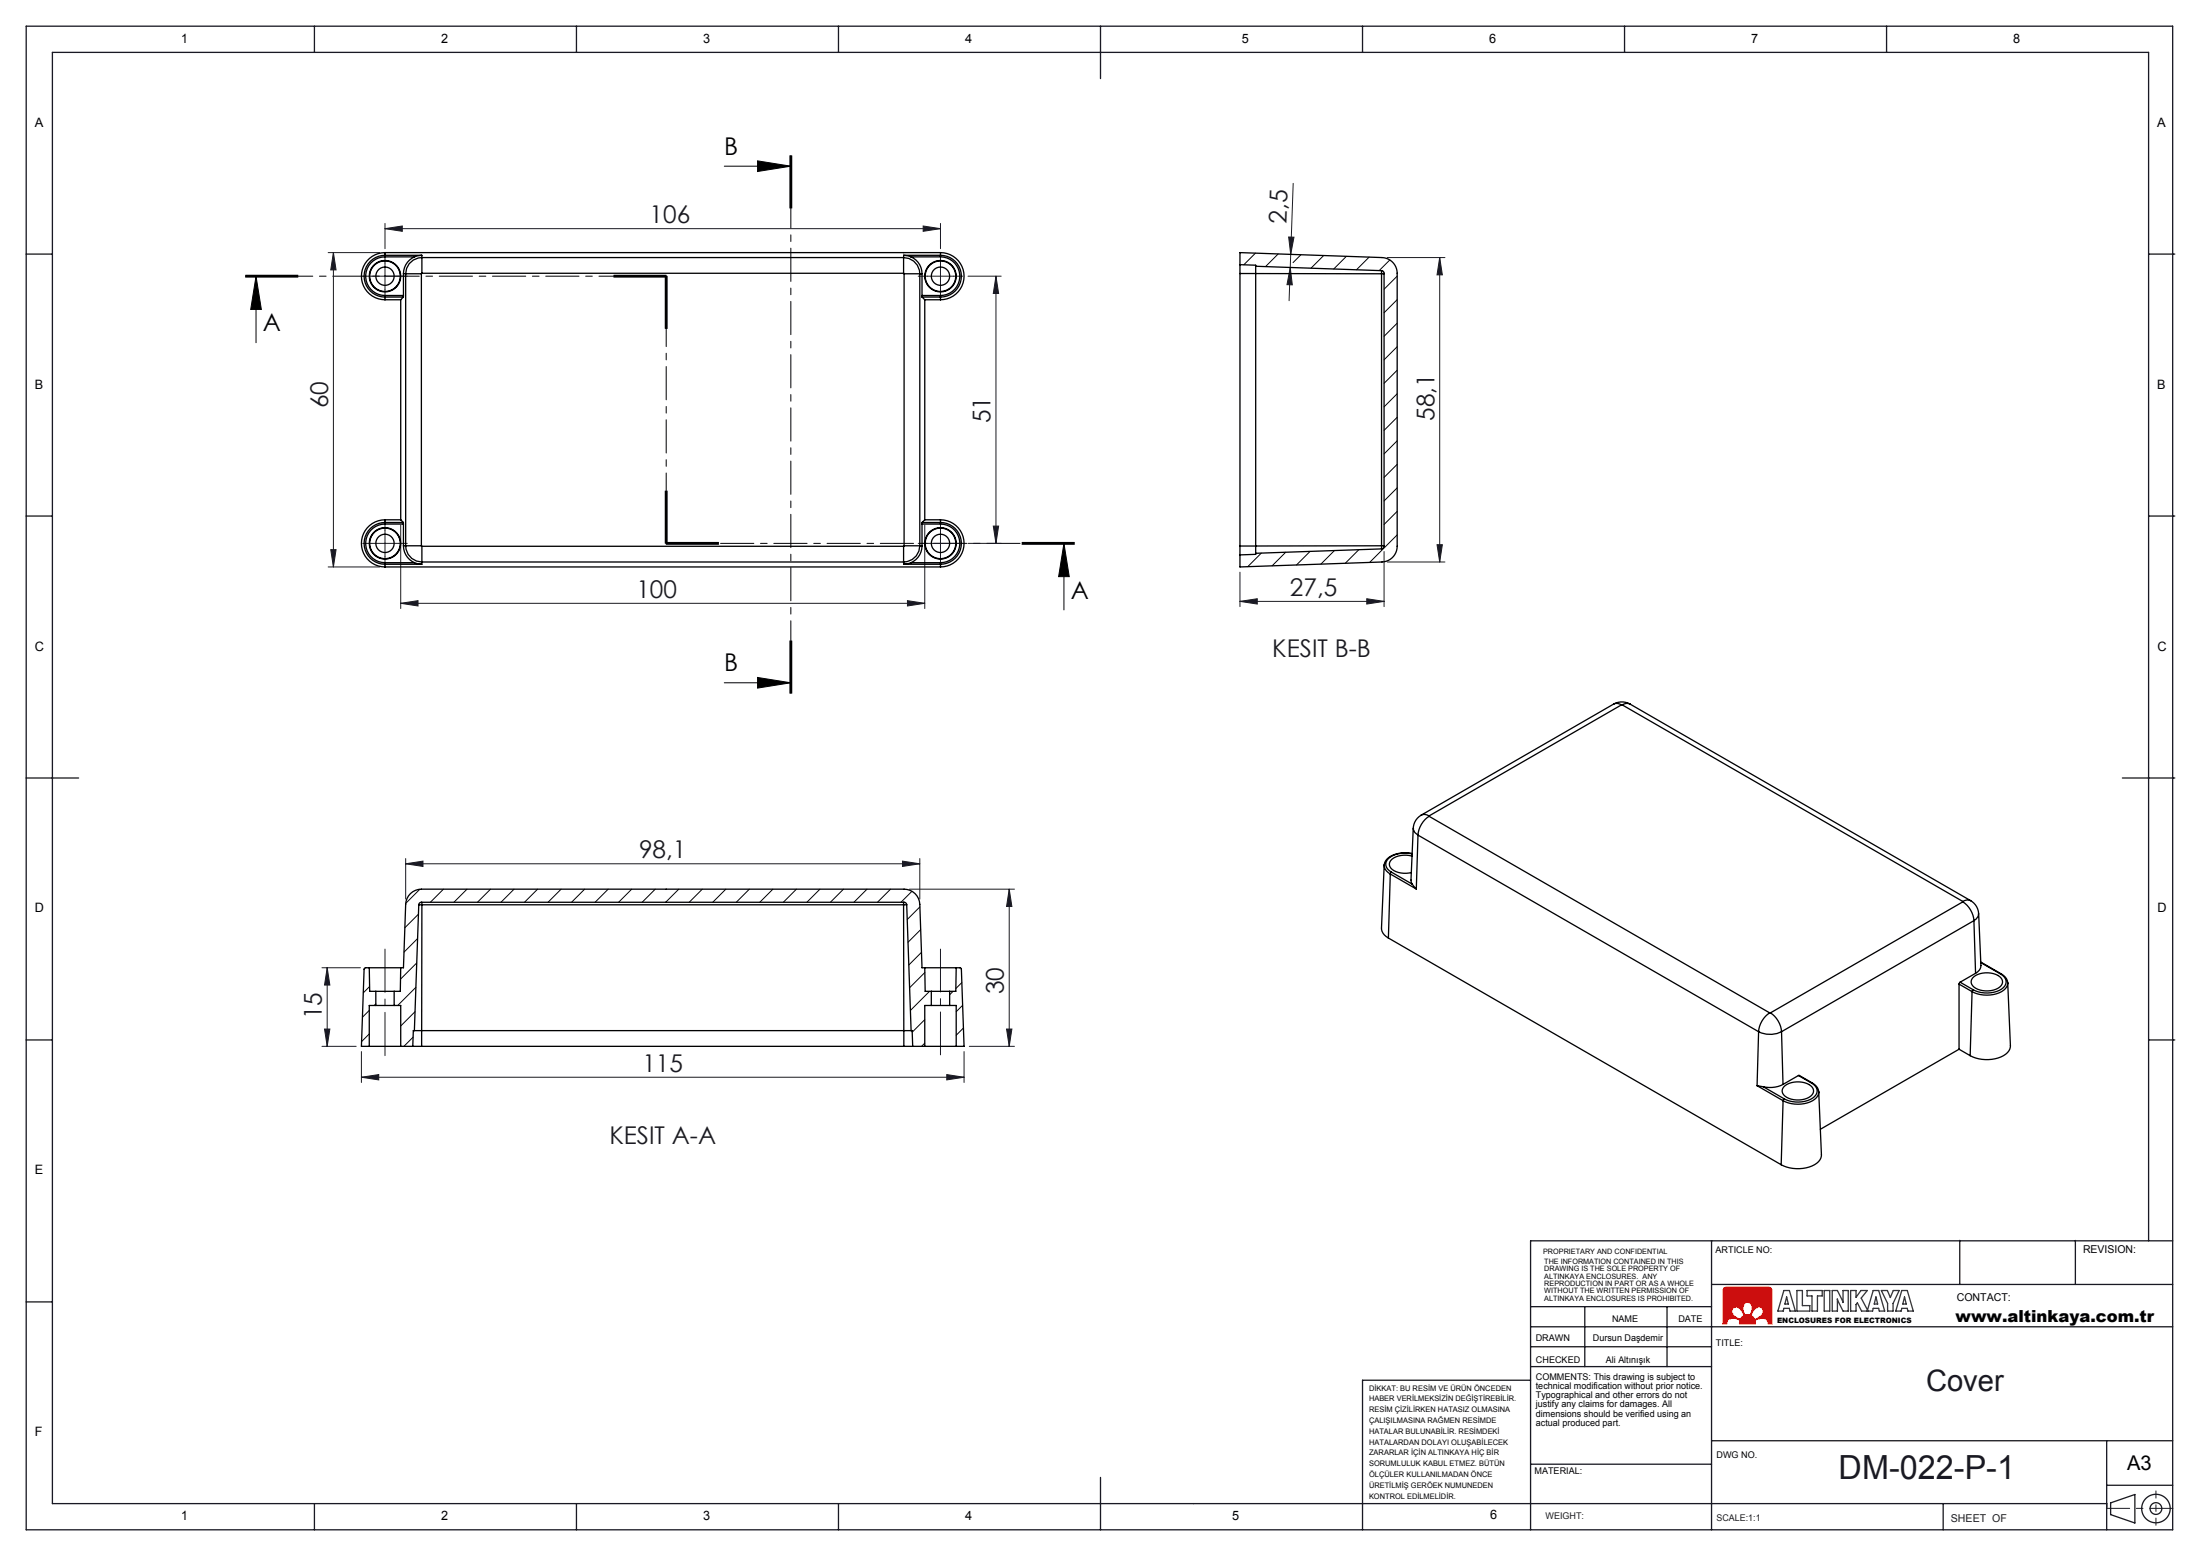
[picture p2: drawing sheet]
<svg xmlns="http://www.w3.org/2000/svg" width="420mm" height="297mm" viewBox="0 0 420 297" stroke-linecap="round" stroke-linejoin="round" font-family="sans-serif">
<path d="M329 245.8l.4-.1h8.2l.4 .2 .1 .4v6.4h-.7v-.2l-.3-.7-.8-.2-1.4 .4 .1 .7h-3.1l.1-.7-1.4-.4-.9 .3-.2 .8h-.7v-6.4zM330.7 249.7l.7-.3 .7 .4 .7 1.3-.7 .7-.6-.2-.7-.5-.4-.8zM332.9 248.8l.6-.3 .7 .4 .2 .7-.5 1.4h-.9l-.4-1.4zM334.8 249.8l.9-.4 .6 .3 .2 .7-.4 .7-1.3 .7-.6-.7z" fill="none" stroke="#e13800" stroke-width=".19"/>
<g fill="none" stroke="#191924" stroke-width=".25">
<path d="M5 5h409.6v287h-409.6zM60 5v5M110 5v5M160 5v5M210 5v10M260 5v5M310 5v5M360 5v5M5 48.5h5M410 48.5h5M5 98.5h5M410 98.5h5"/>
<path d="M5 148.5h10M405 148.5h10M5 198.5h5M410 198.5h5M326.6 236.8v55.2M374 236.8v8.4M396 236.8v8.4M410 236.8v-226.8h-400v277h392M414.6 236.8h-122.5v55.2M5 248.5h5M292.1 249.4h34.5M292.1 253.2h122.5"/>
<path d="M292.1 257.1h34.5M302.4 249.4v11.5M318.1 249.4v11.5M326.6 245.2h88M292.1 263.5h-32.1v28.5M292.1 260.9h34.5M292.1 279.5h34.5M326.6 275h88M402 275v17M60 287v5M110 287v5M160 287v5"/>
<path d="M210 282v10M370.8 287v5M402 283.5h12.6"/>
</g>
<path d="M334.8 249.8h.1a.93 .93 0 0 1 1.5 0 .93 .93 0 0 1-.4 1.4l-.6 .4a.52 .52 0 0 1-.5 .2 .52 .52 0 0 1-.4-.4 .54 .54 0 0 1-.3-.5 .54 .54 0 0 1 .2-.5zM330.7 249.7a1.27 1.27 0 0 1 1.9 .9 .48 .48 0 0 1 .1 .5 .48 .48 0 0 1-.4 .3 .54 .54 0 0 1-.4 .4 .54 .54 0 0 1-.5-.3l-.6-.5a.92 .92 0 0 1-.1-1.3zM329 245.8l-.2 .5v6.4h.7v-.2a1.18 1.18 0 0 1 1.8-.8h.1a.45 .45 0 0 1 .5 .6v.4h3.1v-.3a.4 .4 0 0 1 0-.5 .4 .4 0 0 1 .4-.1l.7-.2 .7 .1 .5 .3 .1 .7h.7v-6.4l-.1-.5-.4-.1h-8.2zM332.9 248.8l.6-.3 .6 .3 .3 .8-.2 .9a.44 .44 0 0 1-.2 .5 .44 .44 0 0 1-.5-.1h-.1a.43 .43 0 0 1-.5 .1 .43 .43 0 0 1-.2-.5l-.1-.9z" fill-rule="evenodd" fill="#f00"/>
<g fill="none" stroke="#000" stroke-width=".19">
<path d="M138.2 31.7h12.7M144.6 30.7l6.3 1-6.3 1zM150.7 29.7v10M150.9 29.7v10M151.1 29.7v10M46.9 52.7h10M46.9 52.9h10M46.9 52.5h10M48.9 52.7l1 6.4h-2.1zM48.9 52.7v12.7M117.1 52.7h10v10M117.1 52.9h10"/>
<path d="M117.1 52.5h10M126.9 52.7v10M127.3 52.7v10M126.9 93.7v10M127.1 93.7v10h10M127.3 93.7v10M127.1 103.9h10zM127.1 103.5h10M195 103.7h10M195 103.5h10M195 103.9h10M203 103.7l1 6.4h-2z"/>
<path d="M203 103.7v12.7M138.2 130.3h12.7M144.6 129.3l6.3 1-6.3 1zM150.7 122.3v10M150.9 122.3v10M151.1 122.3v10"/>
</g>
<g fill="none" stroke="#191924" stroke-width=".25">
<path d="M402.8 286.9l4.6-1.6v5.4l-4.6-1.6z"/>
<circle cx="411.4" cy="287.9" r="2.72"/>
<circle cx="411.4" cy="287.9" r="1.12"/>
</g>
<path d="M340.4 246.3h1.1l1.1 3.9h-1l-.2-.5h-1l-.1 .5h-1zM340.9 247.5l.4 1.4h-.7zM342.9 246.3h1v2.9h1.5v1h-2.5zM344.8 246.3h2.9v1.1h-.9v2.8h-1v-2.8h-1zM348.1 246.3h1.1v3.9h-1.1zM349.6 246.3h1l1.1 2.4v-2.4h1v3.9h-1l-1.1-2.3v2.3h-1zM356.3 250.2l1.1-3.9h1.1l1.1 3.9h-1l-.1-.5h-1l-.2 .5h-2.1l-.8-1.5-.2 .3v1.2h-1.1v-3.9h1.1v1.3l.9-1.3h1.2l-1.1 1.5 1.3 2.4M358 247.5l.3 1.4h-.7zM359 246.3h1.2l.5 1.4 .6-1.4h1.1l-1.2 2.5v1.4h-1v-1.4zM362.9 246.3h1.1l1.1 3.9h-1l-.2-.5h-1l-.1 .5h-1zM363.4 247.5l.4 1.4h-.7z" fill="none" stroke="#373737" stroke-width=".25"/>
<g fill="none" stroke="#191924" stroke-width=".19">
<path d="M246.8 35l-.8 22.4M62.6 48.2h9.9M63.6 48.2l.5 3.3h-1zM63.6 48.2v60M71 52.7h5M73.5 43.6l3.3-.5v1.1zM73.5 42.6v4.9M73.5 50.2v5M73.5 43.6h106M176.2 43.1l3.3 .5-3.3 .6zM177 52.7h5M179.5 42.6v4.9"/>
<path d="M179.5 50.2v5M184.7 52.7h6.4M190.1 52.7l.5 3.3h-1.1zM190.1 52.7v51M245.9 45.2l1 .1-.6 3.3zM246.2 51.1l.4 3.3-1-.1zM264.7 49.2h11M274.7 49.2l.5 3.3h-1zM274.7 49.2v58.1M62.6 108.2h9.9M63.1 104.9h1l-.5 3.3zM71 103.7h5"/>
<path d="M73.5 101.2v5M76.5 115.2l3.3-.6v1.1zM76.5 100.2v16M76.5 115.2h100M173.2 114.6l3.3 .6-3.3 .5zM176.5 100.2v16M177 103.7h5M179.5 101.2v5M184.7 103.7h6.4M189.5 100.4h1.1l-.5 3.3zM236.6 114.8l3.3-.5v1zM236.6 109.2v6.6"/>
<path d="M236.6 114.8h27.5M260.8 114.3l3.3 .5-3.3 .5zM264.1 105.3v10.5M264.7 107.3h11M274.2 104h1l-.5 3.3zM77.4 164.9l3.3-.5v1zM77.4 163.9v7.7M77.4 164.9h98.1M172.2 164.4l3.3 .5-3.3 .5zM173.5 169.7h20.1M175.5 163.9v7.7M192.6 169.7l.5 3.3h-1z"/>
<path d="M192.6 169.7v30M61.4 199.7h6.6M61.4 184.7h7.4M61.9 196.4h1l-.5 3.3zM62.4 184.7l.5 3.3h-1zM62.4 184.7v15M185 199.7h8.6M192.1 196.4h1l-.5 3.3zM69 205.6l3.3-.5v1zM69 200.7v5.9M69 205.6h115M180.7 205.1l3.3 .5-3.3 .5z"/>
<path d="M184 200.7v5.9"/>
</g>
<path d="M205 103.7h-77.9" fill="none" stroke="#000" stroke-width=".19" stroke-dasharray="6.3 1.3 1.3 1.3" stroke-dashoffset="-.2"/>
<path d="M127.1 103.7v-51" fill="none" stroke="#000" stroke-width=".19" stroke-dasharray="6.3 1.3 1.3 1.3" stroke-dashoffset="3.1"/>
<path d="M46.9 52.7h80.2" fill="none" stroke="#000" stroke-width=".19" stroke-dasharray="6.3 1.3 1.3 1.3" stroke-dashoffset="3.7"/>
<path d="M150.9 29.7v102.6" fill="none" stroke="#000" stroke-width=".19" stroke-dasharray="6.3 1.3 1.3 1.3" stroke-dashoffset="2.7"/>
<g fill="none" stroke="#191924" stroke-width=".19" stroke-dasharray="15.2 1.3 1.3 1.3">
<path d="M71 52.7h-1.8M73.5 50.2v-1.7M73.5 55.2v1.8M76 52.7h1.7M177 52.7h-1.8M179.5 50.2v-1.7M179.5 55.2v1.8M182 52.7h1.7M71 103.7h-1.8M73.5 101.2v-1.7M73.5 106.2v1.8M76 103.7h1.7"/>
<path d="M177 103.7h-1.8M179.5 101.2v-1.7M179.5 106.2v1.8M182 103.7h1.7"/>
</g>
<path d="M73.5 201.5v-20.3" fill="none" stroke="#191924" stroke-width=".19" stroke-dasharray="15.2 1.3 1.3 1.3" stroke-dashoffset="7"/>
<path d="M179.5 201.3v-20.1" fill="none" stroke="#191924" stroke-width=".19" stroke-dasharray="15.2 1.3 1.3 1.3" stroke-dashoffset="7.1"/>
<path d="M401.9 287.9h12.7" fill="none" stroke="#191924" stroke-width=".19" stroke-dasharray="15.2 1.3 1.3 1.3" stroke-dashoffset="10.8"/>
<path d="M411.4 284.6v6.5" fill="none" stroke="#191924" stroke-width=".19" stroke-dasharray="15.2 1.3 1.3 1.3" stroke-dashoffset="13.9"/>
<g fill="#000">
<path d="M144.6 30.7l6.3 1-6.3 1zM144.6 129.3l6.3 1-6.3 1z"/>
<path d="M203 103.7l1 6.4h-2zM48.9 52.7l1 6.4h-2.1z"/>
</g>
<g fill="#191924">
<path d="M176.2 43.1l3.3 .5-3.3 .6zM73.5 43.6l3.3-.5v1.1zM180.7 205.1l3.3 .5-3.3 .5zM69 205.6l3.3-.5v1z"/>
<path d="M77.4 164.9l3.3-.5v1zM172.2 164.4l3.3 .5-3.3 .5z"/>
<path d="M76.5 115.2l3.3-.6v1.1zM173.2 114.6l3.3 .6-3.3 .5z"/>
<path d="M260.8 114.3l3.3 .5-3.3 .5zM236.6 114.8l3.3-.5v1z"/>
<path d="M245.9 45.2l1 .1-.6 3.3zM246.2 51.1l.4 3.3-1-.1z"/>
<path d="M63.1 104.9h1l-.5 3.3zM63.6 48.2l.5 3.3h-1z"/>
<path d="M190.1 52.7l.5 3.3h-1.1zM189.5 100.4h1.1l-.5 3.3zM192.6 169.7l.5 3.3h-1zM192.1 196.4h1l-.5 3.3zM62.4 184.7l.5 3.3h-1zM61.9 196.4h1l-.5 3.3zM274.7 49.2l.5 3.3h-1zM274.2 104h1l-.5 3.3z"/>
</g>
<g fill="none" stroke="#000" stroke-width=".25">
<path d="M73.5 49a3.7 3.7 0 0 0-3.7 3.7 3.7 3.7 0 0 0 3.7 3.7M73.5 48.7v.3M73.5 56.4v.3M73.5 48.7a4 4 0 0 0-4 4 4 4 0 0 0 4 4M73.5 48.2a4.5 4.5 0 0 0-4.5 4.5 4.5 4.5 0 0 0 4.5 4.5M73.5 48.7h7M73.5 48.2v.5M73.5 56.7v.5M73.5 48.2h106M73.5 49h5.6M73.5 56.4h3.5M73.5 56.7h3.5"/>
<path d="M73.5 57.2h3M76.5 57.2v42M77 56.7l-.5 .5M77 52.2l.4 .1M77 56.4v.3M77 52.2v4.2M77.4 52.3h3M77.4 52.3v51.9M79.1 49a3.5 3.5 0 0 0-2.1 3.2M80.4 52.3v51.9M80.5 48.7l-1.4 .3M80.5 48.7v.5"/>
<path d="M80.5 52.2l-.1 .1M80.5 49.2a3.1 3.1 0 0 0-3.1 3.1M80.5 49.2v3M80.5 52.2h91.9M80.5 49.2h91.9M172.4 52.2l.1 .1M172.4 49.2v3M172.4 49.2a3.1 3.1 0 0 1 3.1 3.1M172.4 48.7v.5M172.4 48.7l1.4 .3M172.4 48.7h7.1M172.5 52.3h3"/>
<path d="M172.5 52.3v51.9M173.8 49a3.5 3.5 0 0 1 2.1 3.2M173.8 49h5.7M175.5 52.3v51.9M175.9 52.2l-.4 .1M175.9 56.4l.1 .3M175.9 52.2v4.2M175.9 56.4h3.6M176 56.7l.5 .5M176 56.7h3.5M176.5 57.2v42M176.5 57.2h3"/>
<path d="M179.5 49a3.7 3.7 0 0 1 3.7 3.7 3.7 3.7 0 0 1-3.7 3.7M179.5 48.7v.3M179.5 56.4v.3M179.5 48.7a4 4 0 0 1 4 4 4 4 0 0 1-4 4M179.5 48.2a4.5 4.5 0 0 1 4.5 4.5 4.5 4.5 0 0 1-4.5 4.5M179.5 48.2v.5M179.5 56.7v.5M236.6 50.5v-2.3l27.1 1a3 3 0 0 1 2.9 3v52.1a3 3 0 0 1-2.9 3l-27.1 .9v-2.3M236.6 50.5v1.7M236.6 50.5l3 .1v.2M236.6 52.2v52M236.6 52.2h3"/>
<path d="M239.6 50.8v1.4M239.6 50.8l24 .9M239.6 52.2v52M239.6 52.2l24 .1M263.6 51.7l.4 .1 .1 .4v52.1l-.1 .3-.4 .2M263.6 51.7v.6M263.6 52.3h.5M263.6 52.3v51.9M73.5 99.7v.3M73.5 99.7a4 4 0 0 0-4 4 4 4 0 0 0 4 4M73.5 99.2a4.5 4.5 0 0 0-4.5 4.5 4.5 4.5 0 0 0 4.5 4.5M73.5 99.2v.5"/>
<path d="M73.5 99.7h3.5M73.5 99.2h3M76.5 99.2l.5 .5M77 99.7v.3M176 99.7l-.1 .3M176 99.7h3.5M176.5 99.2l-.5 .5M176.5 99.2h3M179.5 99.7v.3M179.5 99.7a4 4 0 0 1 4 4 4 4 0 0 1-4 4M179.5 99.2a4.5 4.5 0 0 1 4.5 4.5 4.5 4.5 0 0 1-4.5 4.5M179.5 99.2v.5"/>
<path d="M73.5 107.4v.3M73.5 100a3.7 3.7 0 0 0-3.7 3.7 3.7 3.7 0 0 0 3.7 3.7M73.5 107.7v.5M73.5 108.2h106M73.5 107.7h7M73.5 107.4h5.6M73.5 100h3.5M77 104.2a3.5 3.5 0 0 0 2.1 3.2M77 100v4.2M77.4 104.2a3.1 3.1 0 0 0 3.1 3.1M77.4 104.2h3M77.4 104.2h-.4"/>
<path d="M79.1 107.4l1.4 .3M80.4 104.2l.1 .1M80.5 104.3v3M80.5 107.3v.4M80.5 104.3h91.9M80.5 107.3h91.9M172.4 104.3v3M172.4 107.3v.4M172.4 107.7h7.1M172.5 104.2l-.1 .1M172.5 104.2h3M173.8 107.4l-1.4 .3"/>
<path d="M173.8 107.4h5.7M175.5 104.2a3.1 3.1 0 0 1-3.1 3.1M175.5 104.2h.4M175.9 104.2a3.5 3.5 0 0 1-2.1 3.2M175.9 100v4.2M175.9 100h3.6M179.5 107.4v.3M179.5 100a3.7 3.7 0 0 1 3.7 3.7 3.7 3.7 0 0 1-3.7 3.7M179.5 107.7v.5M236.6 104.2v1.7M236.6 104.2h3M239.6 104.2v1.4"/>
<path d="M239.6 105.6v.2l-3 .1M263.6 104.2v.6M263.6 104.2h.5M263.6 104.8l-24 .8M263.6 104.2h-24M307.9 134.4a3.2 3.2 0 0 1 3.2 0M307.9 134.4a1.52 1.52 0 0 1 1.5 .1M307.9 134.4l-36.7 21.2M309.4 134.5h.2M309.4 134.5l-36.7 21.2M309.6 134.5a1.51 1.51 0 0 1 1.5-.1l64.9 37.5M309.6 134.5l64.9 37.6"/>
<path d="M269.7 158.1a1.44 1.44 0 0 0 .9 1.3M270.6 159.4l-.3 10.3M270.6 159.4l65 37.5M271.2 155.6a1.52 1.52 0 0 1 1.5 .1M271.2 155.6a3 3 0 0 0-1.5 2.5l-.5 9.9 .3 .8M272.7 155.8a4.7 4.7 0 0 0-2.1 3.6M272.7 155.7v.1M272.7 155.8l65 37.5M79.9 172.7l.2-.3 .3-.2h92.1l.4 .2 .1 .3M79.9 172.7h.6M79.9 172.7l-.8 24M80.5 172.2v.5"/>
<path d="M80.5 172.7v27M80.5 172.7h91.9M172.4 172.7h.6M172.4 172.2v.5M172.4 172.7l.1 24M173 172.7l.9 24M264.1 165.1l-.5 12a2.19 2.19 0 0 0 1.3 1.9M264.1 165.1v.1a1.92 1.92 0 0 0 1.2 1.6M264.1 165.1h.1M264.9 179l75 43.3M265.3 166.8l-.4 12.2M265.3 166.8l5 2.9"/>
<path d="M265.5 166.5l-.2 .3M265.5 166.5l4 2.3M269.5 163.4a4.2 4.2 0 0 0-4.1 .8 1.38 1.38 0 0 0 1 2.2l1.5 .3 1.4-.2M269.5 162.9a5.2 5.2 0 0 0-5.1 1.4l-.3 .8M269.5 163a4.9 4.9 0 0 0-4.8 1.2 1.53 1.53 0 0 0 .8 2.3M269.5 168.8l.8 .9M374.5 172.1a4.7 4.7 0 0 1 2.2 3.6M374.5 172.1h.1M374.5 172.1l-36.7 21.2M376 171.9a1.52 1.52 0 0 0-1.5 .2M376 171.9a3 3 0 0 1 1.6 2.5l.4 9.9a1.65 1.65 0 0 1-1 1.5M376.7 175.7l.3 10.1"/>
<path d="M376.7 175.7l-36.7 21.2M377.5 174.4a1.57 1.57 0 0 1-.8 1.3M70.5 199.7h6M70.5 184.7h6M70.5 184.7h-.8l-.2 .3-.5 14.7h1.5M70.5 184.7v4.5h1.2M71.7 191.9h3.5M71.7 189.2h3.5M71.7 191.9h-1.2v7.8M71.7 189.2v2.7M75.2 191.9h1.3v7.8M75.2 189.2v2.7"/>
<path d="M76.5 184.7h.5l.4-12.1a3 3 0 0 1 3-2.9h92.1a3 3 0 0 1 3 2.9l.4 12.1h.6M76.5 184.7l-.1 4.5h-1.2M76.5 199.7h2.3M78.8 199.7h1.7M79.1 196.7h93.4M79.1 196.7h-.2l-.1 3M80.5 199.7h92M172.5 196.7h1.4M172.5 199.7h1.7M172.5 196.7v3M173.9 196.7h.2l.1 3M174.2 199.7h2.3"/>
<path d="M176.5 184.7h6M176.5 199.7h6M176.5 184.7v4.5h1.2M177.7 189.2h3.5M177.7 191.9h3.5M177.7 191.9h-1.2v7.8M177.7 189.2v2.7M181.2 191.9h1.3v7.8M181.2 189.2v2.7M182.5 184.7h.8l.2 .3 .5 14.7h-1.5M182.5 184.7l-.1 4.5h-1.2M335.6 196.9l-.3 10.3"/>
<path d="M335.6 196.9a4.8 4.8 0 0 0 4.4 0M337.7 193.3h.1M337.7 193.3a4.7 4.7 0 0 0-2.1 3.6M337.8 193.3a4.7 4.7 0 0 1 2.2 3.6M340 196.9l.2 10.1M373.8 187.8v12.5M373.8 187.8l2.5 1.5M374 187.5l-.2 .3M374 187.5l2.5 1.4M376.3 189.3l-.3 12.2M376.4 186.7a4.2 4.2 0 0 1 5.5 0 1.38 1.38 0 0 1-1 2.1 4.3 4.3 0 0 1-4.5-.7 1.1 1.1 0 0 1 0-1.4zM376.5 188.9l-.2 .4"/>
<path d="M377 185.8l-3 1.7M378 183.6l3.9 2.3M378 183.7l3.7 2.2M381.7 185.9a1.63 1.63 0 0 1 1.1 1.7 1.63 1.63 0 0 1-1.3 1.4 5.8 5.8 0 0 1-5-.1M381.9 185.9h-.2M381.9 185.9l.4 .3a1.87 1.87 0 0 1 .8 1.5M383.1 187.7l.5 11.9a2.74 2.74 0 0 1-2.3 2.3 7.2 7.2 0 0 1-5.3-.4M383.1 187.7a2.87 2.87 0 0 1-2.7 2.1l-1.9 .1-1.2-.2-1-.4M335.3 207.2l1.2 .2M335.3 207.2l5 2.9M336.5 207.4l4 2.3M340.2 207l-1.5 .5-1.1 .1-1.1-.2"/>
<path d="M340.3 210.1l-.4 12.2M340.5 209.7l-.2 .4M340.6 207.2a4.3 4.3 0 0 1 5.2 .3 1.38 1.38 0 0 1-1 2.1 4.3 4.3 0 0 1-4.4-.6 1.15 1.15 0 0 1 .2-1.8zM343.2 205.3l2.6 1.4M343.2 205.3l-3 1.7M343.2 205.3l2.5 1.4M345.7 206.7a1.63 1.63 0 0 1 1.1 1.7 1.63 1.63 0 0 1-1.3 1.5 5.8 5.8 0 0 1-5-.2M345.8 206.7l.5 .3a1.87 1.87 0 0 1 .7 1.5M345.8 206.7h-.1M347.1 208.5l.5 11.9a2.74 2.74 0 0 1-2.4 2.4 7.2 7.2 0 0 1-5.3-.5M347.1 208.5a2.87 2.87 0 0 1-2.8 2.2l-1.2 .1-1.3-.1-1.5-.6M373.8 200.3l-26.4 15.3"/>
<path d="M373.8 200.3l2.2 1.2"/>
<circle cx="73.5" cy="52.7" r="1.75"/>
<circle cx="73.5" cy="52.7" r="2.92"/>
<circle cx="73.5" cy="52.7" r="3"/>
<circle cx="179.5" cy="52.7" r="1.75"/>
<circle cx="179.5" cy="52.7" r="3"/>
<circle cx="179.5" cy="52.7" r="2.92"/>
<circle cx="73.5" cy="103.7" r="1.75"/>
<circle cx="73.5" cy="103.7" r="2.92"/>
<circle cx="73.5" cy="103.7" r="3"/>
<circle cx="179.5" cy="103.7" r="1.75"/>
<circle cx="179.5" cy="103.7" r="3"/>
<circle cx="179.5" cy="103.7" r="2.92"/>
</g>
<g fill="none" stroke="#000" stroke-width=".19">
<path d="M239.6 48.3l-2.3 2.2M243.9 48.5l-2.4 2.4M248.2 48.6l-1.5 1.5M252.6 48.8l-2.4 2.4M256.9 48.9l-2.4 2.4M261.3 49.1l-2.5 2.4M265.2 49.6l-2 2M266.6 52.7l-2.5 2.5M266.6 57.2l-2.5 2.5M266.6 61.7l-2.5 2.5M266.6 66.2l-2.5 2.5M266.6 70.7l-2.5 2.5"/>
<path d="M266.6 75.2l-2.5 2.5M266.6 79.6l-2.5 2.5M266.6 84.1l-2.5 2.5M266.6 88.6l-2.5 2.5M266.6 93.1l-2.5 2.5M266.6 97.6l-2.5 2.5M240.7 105.6l-2.6 2.6M245.3 105.4l-2.6 2.6M250 105.2l-2.6 2.6M254.6 105.1l-2.5 2.6M259.3 104.9l-2.6 2.6M266.6 102.1l-5.2 5.3"/>
<path d="M79.7 179.1l-2.6 2.6M79.8 174.5l-2.5 2.6M80.1 169.7l-2.7 2.7M84.6 169.7l-2.5 2.5M89.1 169.7l-2.5 2.5M93.6 169.7l-2.5 2.5M98.1 169.7l-2.5 2.5M102.6 169.7l-2.5 2.5M107.1 169.7l-2.5 2.5M111.6 169.7l-2.5 2.5M116.1 169.7l-2.5 2.5M120.5 169.7l-2.5 2.5"/>
<path d="M125 169.7l-2.5 2.5M129.5 169.7l-2.5 2.5M134 169.7l-2.5 2.5M138.5 169.7l-2.5 2.5M143 169.7l-2.5 2.5M147.5 169.7l-2.5 2.5M152 169.7l-2.5 2.5M156.5 169.7l-2.5 2.5M161 169.7l-2.5 2.5M165.4 169.7l-2.5 2.5M169.9 169.7l-2.5 2.5M174 170.1l-2.1 2.1"/>
<path d="M175.5 173.1l-2.4 2.4M175.7 177.4l-2.4 2.5M70.5 192.9l-1.3 1.3M70.5 197.3l-1.5 1.5M70.5 188.3l-1.2 1.2M71.7 191.6l-.3 .3M78.8 198l-1.7 1.7M79.2 193.1l-2.7 2.7M79.4 188.5l-3.5 3.4M79.5 183.8l-3.1 3.1M175.8 181.8l-2.4 2.4M176.5 194.6l-2.4 2.4"/>
<path d="M176.5 199.1l-.6 .6M176.5 185.6l-2.9 2.9M177.4 189.2l-3.7 3.7M181.9 189.2l-.7 .7M183.5 187.5l-1.1 1.2M183.7 191.9l-1.2 1.2M183.8 196.2l-1.3 1.4"/>
</g>
<text font-size="6.3" fill="#191924" x="350.9" y="282.4">DM-022-P-1</text>
<text font-size="5.6" fill="#191924" x="367.5" y="265.4">Cover</text>
<g font-size="4.7">
<text x="138.2" y="29.5">B</text>
<text x="50.1" y="63.2">A</text>
<text x="204.3" y="114.2">A</text>
<text x="138.2" y="128.2">B</text>
</g>
<g font-size="4.7" fill="#191924">
<text x="124" y="42.6">106</text>
<text x="245.5" y="42.7" transform="rotate(-88 245.5 42.7)">2,5</text>
<text x="62.6" y="78" transform="rotate(-90 62.6 78)">60</text>
<text x="189" y="80.8" transform="rotate(-90 189 80.8)">51</text>
<text x="273.7" y="80.3" transform="rotate(-90 273.7 80.3)">58,1</text>
<text x="246.2" y="113.8">27,5</text>
<text x="121.4" y="114.1">100</text>
<text x="242.8" y="125.5">KESIT B-B</text>
<text x="121.9" y="163.9">98,1</text>
<text x="191.6" y="189.8" transform="rotate(-90 191.6 189.8)">30</text>
<text x="61.4" y="194.5" transform="rotate(-90 61.4 194.5)">15</text>
<text x="122.6" y="204.6">115</text>
<text x="116.3" y="218.3">KESIT A-A</text>
</g>
<text font-size="3.9" x="405.9" y="280.6">A3</text>
<text font-size="3.2" x="373.2" y="252.4">www.altinkaya.com.tr</text>
<g font-size="2.5">
<text x="34.6" y="8.2">1</text>
<text x="84.2" y="8.2">2</text>
<text x="134.2" y="8.2">3</text>
<text x="184.2" y="8.2">4</text>
<text x="237" y="8.2">5</text>
<text x="284.2" y="8.2">6</text>
<text x="334.2" y="8.2">7</text>
<text x="384.2" y="8.2">8</text>
<text x="6.7" y="24.2">A</text>
<text x="411.7" y="24.2">A</text>
<text x="6.7" y="74.2">B</text>
<text x="411.7" y="74.2">B</text>
<text x="6.7" y="124.2">C</text>
<text x="411.7" y="124.2">C</text>
<text x="6.7" y="174.2">D</text>
<text x="411.7" y="174.2">D</text>
<text x="6.7" y="224.2">E</text>
<text x="6.7" y="274.2">F</text>
<text x="34.6" y="290.2">1</text>
<text x="84.2" y="290.2">2</text>
<text x="134.2" y="290.2">3</text>
<text x="184.2" y="290.2">4</text>
<text x="235.1" y="290.2">5</text>
<text x="284.3" y="289.9">6</text>
</g>
<g font-size="2.1">
<text x="397.5" y="239.2">REVISION:</text>
<text x="373.4" y="248.2">CONTACT:</text>
</g>
<text font-size="2.1" fill="#191924" x="372.3" y="290.6">SHEET OF</text>
<g font-size="1.8">
<text x="327.4" y="239.2">ARTICLE NO:</text>
<text x="293" y="256">DRAWN</text>
<text x="304" y="256">Dursun Daşdemir</text>
<text x="307.6" y="252.3">NAME</text>
<text x="320.3" y="252.3">DATE</text>
<text x="327.4" y="256.9">TITLE:</text>
<text x="293.1" y="263.3">COMMENTS: This drawing is subject to</text>
<text x="293.1" y="260.1">CHECKED</text>
<text x="306.4" y="260.1">Ali Altınışık</text>
<text x="293.1" y="265.1">technical modification without prior notice.</text>
<text x="293.1" y="266.9">Typographical and other errors do not</text>
<text x="293.1" y="268.6">justify any claims for damages. All</text>
<text x="293.1" y="270.4">dimensions should be verified using an</text>
<text x="293.1" y="272.2">actual produced part.</text>
<text x="292.8" y="281.3">MATERIAL:</text>
<text x="327.6" y="278.3">DWG NO.</text>
</g>
<g font-size="1.8" fill="#191924">
<text x="294.9" y="289.9">WEIGHT:</text>
<text x="327.6" y="290.3">SCALE:1:1</text>
</g>
<g font-size="1.5">
<text x="261.2" y="265.4">DİKKAT: BU RESİM VE ÜRÜN ÖNCEDEN</text>
<text x="261.2" y="267.5">HABER VERİLMEKSİZİN DEĞİŞTİREBİLİR.</text>
<text x="261.2" y="269.5">RESİM ÇİZİLİRKEN HATASIZ OLMASINA</text>
<text x="261.2" y="271.6">ÇALIŞILMASINA RAĞMEN RESİMDE</text>
<text x="261.2" y="273.7">HATALAR BULUNABİLİR. RESİMDEKİ</text>
<text x="261.2" y="275.7">HATALARDAN DOLAYI OLUŞABİLECEK</text>
<text x="261.2" y="277.8">ZARARLAR İÇİN ALTINKAYA HİÇ BİR</text>
<text x="261.2" y="279.8">SORUMLULUK KABUL ETMEZ. BÜTÜN</text>
<text x="261.2" y="281.9">ÖLÇÜLER KULLANILMADAN ÖNCE</text>
<text x="261.2" y="284">ÜRETİLMİŞ GERÖEK NUMUNEDEN</text>
<text x="261.2" y="286">KONTROL EDİLMELİDİR.</text>
</g>
<g font-size="1.4">
<text x="294.5" y="239.3">PROPRIETARY AND CONFIDENTIAL</text>
<text x="294.7" y="241.2">THE INFORMATION CONTAINED IN THIS</text>
<text x="294.7" y="242.6">DRAWING IS THE SOLE PROPERTY OF</text>
<text x="294.7" y="244">ALTINKAYA ENCLOSURES. ANY</text>
<text x="294.7" y="245.5">REPRODUCTION IN PART OR AS A WHOLE</text>
<text x="294.7" y="246.9">WITHOUT THE WRITTEN PERMISSION OF</text>
<text x="294.7" y="248.3">ALTINKAYA ENCLOSURES IS PROHIBITED.</text>
<text x="339.1" y="252.6">ENCLOSURES FOR ELECTRONICS</text>
</g>
</svg>
